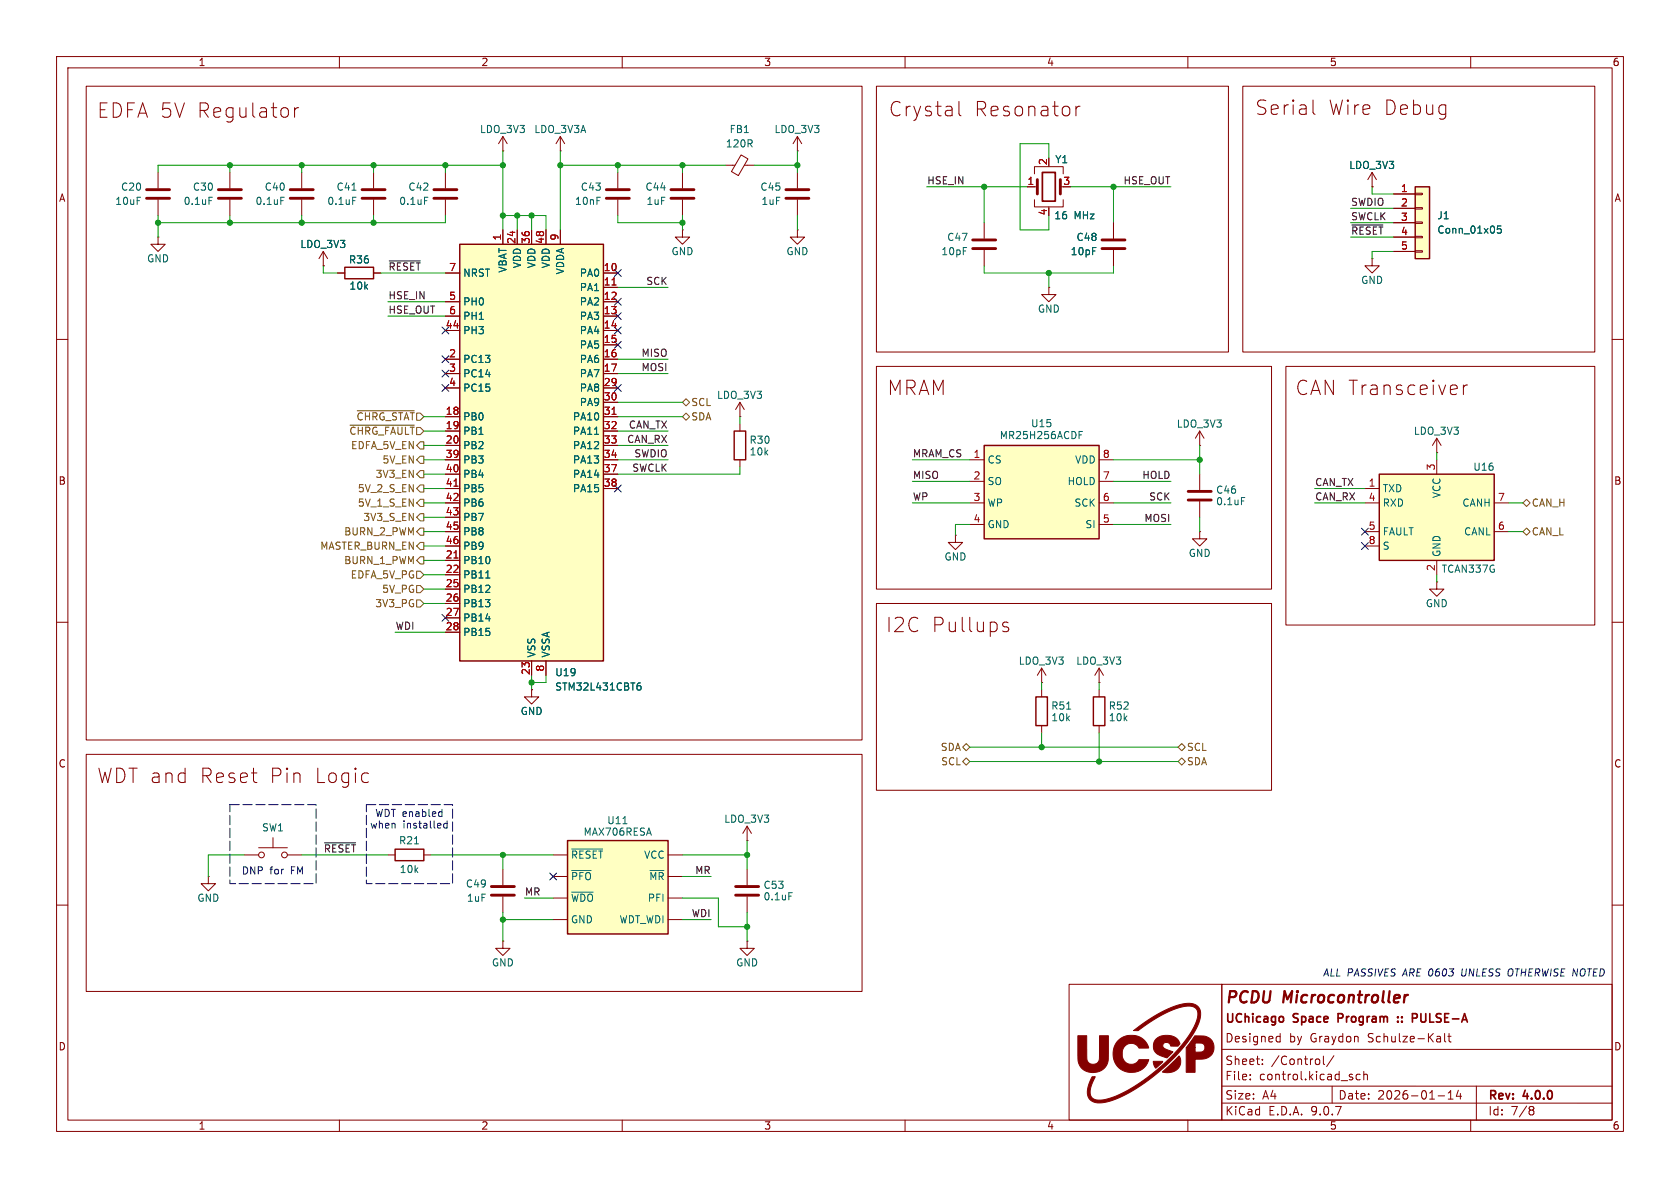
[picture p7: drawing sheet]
<svg xmlns="http://www.w3.org/2000/svg" width="297mm" height="210mm" viewBox="0 0 297 210" stroke-linecap="round" stroke-linejoin="round" font-family="sans-serif">
<g fill="none" stroke="#840000" stroke-width=".18">
<path d="M10 10h277v190h-277zM12 12h273v186h-273zM60 10v2M110 10v2M160 10v2M210 10v2M260 10v2M196.8 39.4v2.8M196.8 44.2v2.8M10 60h2M285 60h2M10 110h2"/>
<path d="M285 110h2M132.1 153.7v2.8M132.1 158.5v2.8M10 160h2M132.1 166.4v1.2h-1.3l1.3 1.3 1.2-1.3h-1.2M132.1 166.4h.1M189 174h27v24h-27zM216 174h69v24h-69zM285 160h2M60 198v2M110 198v2M160 198v2"/>
<path d="M210 198v2M216 195h69M216 192h69M216 185.5h69M221 190.8v.1M221 190v.1M223.2 188.1v.1M223.2 187.3v.1M225.9 183.2l.4 .1M226.3 182.7v1.5M226.3 184.1l-.4 .1M234 186.7v1.3l.2 .2"/>
<path d="M235.5 192v3M235.8 186.6l-1.3 2M240.5 190l-.5-.1-.3 .3v.4l.2 .2h.6M241.1 190l.2-.1 .4 .1v.9M241.1 189.4v1.5M254.2 183.2h.3l.2 .2v.8M254.2 193.7h1.2M254.7 184.1l-.5 .1M254.7 183.6h-.5M255.4 182.7v1.3l.2 .2M256 183.2h.5M256 194.3h.9"/>
<path d="M256 193.2l.5-.4v1.5M256.2 182.7v1.3l.3 .2M257.8 192.7l-.3 1.1h.9M258.2 193.3v1M260 198v2M261 192v6M270.6 195.6l.4 .1 .2 .2-.3 .3M270.6 196.2h.3M270.9 196.2l.2 .2 .1 .4-.2 .2-.4 .1"/>
</g>
<path d="M248.9 175.9l-.5 .2" fill="none" stroke="#840000" stroke-width=".4"/>
<path d="M236.6 180h.5M237.1 179.2h-.5v1.5M247.1 179.8v.1M247.8 179.8v.1M250.3 180l.3-.3-.1-.4-.2-.1h-.6v1.5M247.1 180.5v.2M247.8 180.5v.2" fill="none" stroke="#840000" stroke-width=".3"/>
<g fill="#840000" stroke="#840000" stroke-width=".18">
<path d="M200.4 182.2a22 22 0 0 1 9.1-4.8 2.17 2.17 0 0 1 2.7 1.3 6.7 6.7 0 0 1-1.7 4.7 33.1 33.1 0 0 1-13.8 11.1 4.3 4.3 0 0 1-3.8 .1 2.74 2.74 0 0 1-.3-3.3l.1-.2a.77 .77 0 0 1 .9-.8l-.2 .5a3.7 3.7 0 0 0-.5 3 2.26 2.26 0 0 0 2.6 .5l1.4-.4a28.6 28.6 0 0 0 10-6.9 17.1 17.1 0 0 0 4.8-7.1 1.51 1.51 0 0 0-.3-1.6 1.51 1.51 0 0 0-1.6-.4 19.3 19.3 0 0 0-8.6 4.3z"/>
<path d="M205.5 189.5l2.9-2.8a1.96 1.96 0 0 1 0 2.1 1.96 1.96 0 0 1-1.9 .8z"/>
<path d="M190.6 183.1h1.5v2.7a2.84 2.84 0 0 0 .2 1.9 1.19 1.19 0 0 0 1.5 .3 1.19 1.19 0 0 0 .6-1.4v-3.5h1.5v3.1a2.77 2.77 0 0 1-1.9 3.3 2.77 2.77 0 0 1-3.4-1.8z"/>
<path d="M197.7 183.9a3.2 3.2 0 0 1 5.4 1.4h-1.7a1.63 1.63 0 0 0-2.1-.7 1.63 1.63 0 0 0-.9 2 1.57 1.57 0 0 0 1.2 1.5 1.57 1.57 0 0 0 1.8-.8h1.7a3.3 3.3 0 0 1-4.7 1.9 3.3 3.3 0 0 1-1-4.9z"/>
<path d="M211.2 183.1h.8a2.11 2.11 0 0 1 2.6 2 2.11 2.11 0 0 1-2.5 2.1h-.8v2.4h-1.6v-4.4h1.6v.7a1.45 1.45 0 0 0 1.7-.4 .87 .87 0 0 0-.2-1 .87 .87 0 0 0-1-.1h-.5v.8h-1.6z"/>
<path d="M203.9 187.6l1.7 .1-1.3 1.1-.3-.6z"/>
<path d="M204.4 183.7a2.92 2.92 0 0 1 4 .3l.2 .5-.3 .4h-1.3a.75 .75 0 0 0-.7-.6 .75 .75 0 0 0-.7 .6 2.08 2.08 0 0 0 1.5 .9l.3 .1-1.1 1.1-.6-.2a1.88 1.88 0 0 1-1.7-1.2 1.88 1.88 0 0 1 .4-1.9z"/>
</g>
<path d="M194.8 42.4h4.1M194.8 43.9h4.1M130 158.2h4.1M130 156.7h4.1" fill="none" stroke="#840000" stroke-width=".51"/>
<path d="M139.5 157.8h.6" fill="none" stroke="#006464" stroke-width=".18"/>
<path d="M100.3 148.6h17.8v16.5h-17.8z" fill="#ffffc2"/>
<path d="M183.1 123.2h2.1v5.1h-2.1zM193.3 123.2h2v5.1h-2zM100.3 148.6h17.8v16.5h-17.8z" fill="none" stroke="#840000" stroke-width=".25"/>
<g fill="none" stroke="#840000" stroke-width=".18">
<path d="M40.6 30.5v2.8M40.6 35.3v2.8M53.3 30.5v2.8M53.3 35.3v2.8M57.1 47h.1M57.1 44.5l-.7 1.2M57.1 44.5l.8 1.2M57.1 44.5v2.5M184.1 118.1l-.7 1.3M184.1 118.1l.8 1.3M184.1 118.1v2.6M194.3 118.1l-.8 1.3"/>
<path d="M194.3 118.1l.8 1.3M194.3 118.1v2.6M184.1 120.7h.1M184.1 121.9v1.3M184.1 128.3v1.2M194.3 120.7h.1M194.3 121.9v1.3M194.3 128.3v1.2M36.8 154.9v1.3h-1.2l1.2 1.3 1.3-1.3h-1.3M36.8 154.9h.1M43.2 151.1h2.5M45.7 149.9h5.1"/>
<path d="M48.3 148.1v1.8M50.8 151.1h2.5M88.9 153.7v2.8M88.9 158.5v2.8M97.8 151.1h2.5M97.8 154.9h2.5M97.8 158.8h2.5M118.1 151.1h2.5M118.1 154.9h2.5M118.1 158.8h2.5M88.9 166.4v1.2h-1.3l1.3 1.3 1.3-1.3h-1.3M88.9 166.4h.1"/>
<path d="M97.8 162.6h2.5M118.1 162.6h2.5"/>
<circle cx="46.2" cy="151.1" r=".51"/>
<circle cx="50.3" cy="151.1" r=".51"/>
</g>
<path d="M36.9 34.9h.7M49.6 34.9h.7M188.6 125.4h.7M101.1 150.1h5.5M101.1 153.9h3.4M101.1 157.7h3.8M110.1 145.6h.8M114.9 153.9h2.5" fill="none" stroke="#006464" stroke-width=".18"/>
<path d="M38.6 33.5h4.1M38.6 35.1h4.1M51.3 33.5h4.1M51.3 35.1h4.1M86.9 156.7h4M86.9 158.2h4" fill="none" stroke="#840000" stroke-width=".51"/>
<path d="M243.8 83.8h20.4v15.3h-20.4z" fill="#ffffc2"/>
<path d="M243.8 83.8h20.4v15.3h-20.4zM69.8 150.1h5.1v2h-5.1z" fill="none" stroke="#840000" stroke-width=".25"/>
<g fill="none" stroke="#840000" stroke-width=".18">
<path d="M66 30.5v2.8M66 35.3v2.8M241.3 86.4h2.5M241.3 88.9h2.5M241.3 94h2.5M241.3 96.5h2.5M254 81.3v2.5M254 99.1v2.5M264.2 88.9h2.5M264.2 94h2.5M254 102.9v1.2h-1.3l1.3 1.3 1.3-1.3h-1.3M254 102.9h.1"/>
<path d="M68.6 151.1h1.2M74.9 151.1h1.3"/>
</g>
<path d="M62.2 33.6h.7M62.3 34.9h.7M73.3 149.2h.7" fill="none" stroke="#006464" stroke-width=".18"/>
<path d="M64 33.5h4.1M64 35.1h4.1" fill="none" stroke="#840000" stroke-width=".51"/>
<path d="M174 78.7h20.3v16.6h-20.3z" fill="#ffffc2"/>
<path d="M61 47.2h5v2.1h-5zM174 78.7h20.3v16.6h-20.3z" fill="none" stroke="#840000" stroke-width=".25"/>
<g fill="none" stroke="#840000" stroke-width=".18">
<path d="M27.9 30.5v2.8M27.9 35.3v2.8M78.7 30.5v2.8M78.7 35.3v2.8M120.6 30.5v2.8M120.6 35.3v2.8M128.3 29.2h1.6M131 27.4l1.2 .7-1.7 2.9-1.2-.7zM131.6 29.2h1.7M141 26.7h.1M141 24.1v2.6M141 30.5v2.8"/>
<path d="M141 35.3v2.8M141 24.1l-.8 1.3M141 24.1l.7 1.3M174 39.4v2.8M181.6 33h1.8M182.9 30.7v-1.2h5.1v1.2M182.9 35.3v1.3h5.1v-1.3M185.4 36.6v.2M59.7 48.3h1.3M66 48.3h1.3M120.6 40.6v1.3h-1.2l1.2 1.3 1.3-1.3h-1.3M120.6 40.6h.1"/>
<path d="M141 40.6v1.3h-1.3l1.3 1.3 1.2-1.3h-1.2M141 40.6h.1M174 44.2v2.8M130.8 73.7h.1M130.8 71.1l-.8 1.3M130.8 71.1l.8 1.3M130.8 71.1v2.6M212.1 78.7h.1M212.1 76.2l-.8 1.3M212.1 76.2l.8 1.3M212.1 76.2v2.5M254 77.5l-.8 1.2"/>
<path d="M254 77.5l.8 1.2M254 77.5v2.5M168.9 94.6v1.3h-1.3l1.3 1.3 1.3-1.3h-1.3M168.9 94.6h.1M171.4 81.3h2.6M171.4 85.1h2.6M171.4 88.9h2.6M171.4 92.7h2.6M194.3 81.3h2.5M194.3 85.1h2.5M194.3 88.9h2.5M194.3 92.7h2.5"/>
<path d="M212.1 94v1.3h-1.3l1.3 1.2 1.3-1.2h-1.3M212.1 94h.1M212.1 83.8v2.8M212.1 88.6v2.8M254 80h.1M94 121.9v1.3h-1.3l1.3 1.3 1.2-1.3h-1.2M94 121.9h.1M132.1 148.6h.1M132.1 146.1l-.8 1.2M132.1 146.1l.7 1.2M132.1 146.1v2.5"/>
</g>
<path d="M75 34.9h.7M190.8 76.9h.4M190.8 76.3h.6M219.5 88h.6" fill="none" stroke="#006464" stroke-width=".18"/>
<g fill="none" stroke="#840000" stroke-width=".51">
<path d="M25.9 33.5h4.1M25.9 35.1h4.1M76.7 33.5h4.1M76.7 35.1h4.1M118.6 33.5h4.1M118.6 35.1h4.1M138.9 33.5h4.1M138.9 35.1h4.1M183.4 31.8v2.5M187.5 31.8v2.5M172 42.4h4M172 43.9h4"/>
<path d="M210.1 88.4h4M210.1 86.9h4"/>
</g>
<path d="M184.3 30.5h2.3v5.1h-2.3z" fill="none" stroke="#840000" stroke-width=".3"/>
<path d="M81.3 43.2h25.4v73.6h-25.4z" fill="#ffffc2"/>
<path d="M81.3 43.2h25.4v73.6h-25.4z" fill="none" stroke="#840000" stroke-width=".25"/>
<g fill="none" stroke="#840000" stroke-width=".18">
<path d="M242.6 33h.1M242.6 30.5l-.8 1.3M242.6 30.5l.7 1.3M242.6 30.5v2.5M78.7 48.3h2.6M78.7 53.3h2.6M78.7 55.9h2.6M78.7 58.4h2.6M88.9 40.6v2.6M91.4 40.6v2.6M94 40.6v2.6M96.5 40.6v2.6"/>
<path d="M99.1 40.6v2.6M106.7 48.3h2.5M106.7 53.3h2.5M106.7 55.9h2.5M106.7 58.4h2.5M106.7 50.8h2.5M242.6 45.7v1.3h-1.3l1.3 1.3 1.2-1.3h-1.2M242.6 45.7h.1M78.7 63.5h2.6M78.7 66h2.6M78.7 68.6h2.6M78.7 73.7h2.6"/>
<path d="M78.7 76.2h2.6M78.7 78.7h2.6M106.7 63.5h2.5M106.7 66h2.5M106.7 68.6h2.5M106.7 73.7h2.5M106.7 76.2h2.5M106.7 78.7h2.5M106.7 61h2.5M106.7 71.1h2.5M78.7 81.3h2.6M78.7 83.8h2.6"/>
<path d="M78.7 86.4h2.6M78.7 88.9h2.6M78.7 91.4h2.6M78.7 94h2.6M78.7 96.5h2.6M78.7 99.1h2.6M106.7 81.3h2.5M106.7 83.8h2.5M106.7 86.4h2.5M78.7 101.6h2.6M78.7 104.1h2.6M78.7 106.7h2.6"/>
<path d="M78.7 109.2h2.6M78.7 111.8h2.6M94 116.8v2.6M96.5 116.8v2.6"/>
</g>
<path d="M108.2 50.4h.7M108.2 73.2h.7M80.3 85.9h.7M80.3 98.6h.7" fill="none" stroke="#a90000" stroke-width=".18"/>
<path d="M105.1 76.8h.7M85.9 102.2h.7M112.7 121.3l.4-.1 .2 .2-.1 .5h-.5M113.2 120.7l-.3 .1-.2 .2" fill="none" stroke="#006464" stroke-width=".18"/>
<path d="M250.2 33h2.5v12.7h-2.5z" fill="#ffffc2"/>
<path d="M250.2 33h2.5v12.7h-2.5zM129.8 76.2h2v5.1h-2z" fill="none" stroke="#840000" stroke-width=".25"/>
<g fill="none" stroke="#840000" stroke-width=".18">
<path d="M15.2 15.2h137.2v115.6h-137.2zM52.1 19v1.7M52.8 19a.65 .65 0 0 0-.7 .5M154.9 15.2h62.3v47h-62.3zM169.5 17.9v2.2l.4 .4M190.2 18.8v1.7M190.9 18.8a.65 .65 0 0 0-.7 .5M219.7 15.2h62.2v47h-62.2zM232.1 17.7v2.2l.4 .3M88.9 26.7h.1M88.9 24.1l-.8 1.3M88.9 24.1l.8 1.3"/>
<path d="M88.9 24.1v2.6M99.1 26.7h.1M99.1 24.1l-.8 1.3M99.1 24.1l.7 1.3M99.1 24.1v2.6M109.2 30.5v2.8M109.2 35.3v2.8M181.6 33h1.3M196.8 39.4v2.8M242.6 33h.1M246.4 34.3h3.8M246.4 36.8h3.8"/>
<path d="M246.4 39.4h3.8M250.2 34.2h1.3v.2h-1.3zM250.2 36.7h1.3v.3h-1.3zM250.2 39.2h1.3v.3h-1.3zM27.9 41.9v1.3h-1.2l1.2 1.3 1.3-1.3h-1.3M27.9 41.9h.1M57.1 47h.1M59.7 48.3h1.3M66 48.3h1.3M78.7 48.3h2.6M78.7 53.3h2.6M78.7 55.9h2.6"/>
<path d="M78.7 58.4h2.6M88.9 40.6v2.6M91.4 40.6v2.6M94 40.6v2.6M96.5 40.6v2.6M99.1 40.6v2.6M106.7 48.3h2.5M106.7 53.3h2.5M106.7 55.9h2.5M106.7 58.4h2.5M106.7 50.8h2.5M185.4 50.8v1.3h-1.3l1.3 1.2 1.3-1.2h-1.3"/>
<path d="M185.4 50.8h.1M196.8 44.2v2.8M246.4 41.9h3.8M246.4 44.5h3.8M250.2 41.8h1.3v.2h-1.3zM250.2 44.3h1.3v.3h-1.3zM78.7 63.5h2.6M78.7 66h2.6M78.7 68.6h2.6M78.7 73.7h2.6M78.7 76.2h2.6M78.7 78.7h2.6"/>
<path d="M106.7 63.5h2.5M106.7 66h2.5M106.7 68.6h2.5M106.7 73.7h2.5M106.7 76.2h2.5M106.7 78.7h2.5M106.7 61h2.5M106.7 71.1h2.5M130.8 74.9v1.3M154.9 64.8h69.9v39.3h-69.9zM227.3 64.8h54.6v45.7h-54.6zM258.7 68.1v1.7"/>
<path d="M259.4 68.1a.65 .65 0 0 0-.7 .4M78.7 81.3h2.6M78.7 83.8h2.6M78.7 86.4h2.6M78.7 88.9h2.6M78.7 91.4h2.6M78.7 94h2.6M78.7 96.5h2.6M78.7 99.1h2.6M106.7 81.3h2.5M106.7 83.8h2.5M106.7 86.4h2.5"/>
<path d="M130.8 81.3v1.3M78.7 101.6h2.6M78.7 104.1h2.6M78.7 106.7h2.6M78.7 109.2h2.6M78.7 111.8h2.6M94 116.8v2.6M96.5 116.8v2.6M154.9 106.7h69.9v33h-69.9zM178.2 110.1l-.6-.1-.4 .3 .2 .4 .8 .2 .1 .3-.1 .3-.2 .2-.8-.2M15.2 133.4h137.2v41.9h-137.2zM64.9 136.6l.2 .2"/>
<path d="M65.1 138.2l-.2 .1M94 121.9h.1"/>
</g>
<path d="M265.4 39.9h-.6l-.1 .7 .2-.2 .4 .1 .1 .2v.4l-.2 .1-.5-.1M105.1 76.8h.7M85.9 102.2h.7M112.7 121.3l.4-.1 .2 .2-.1 .5h-.5M113.2 120.7l-.3 .1-.2 .2" fill="none" stroke="#006464" stroke-width=".18"/>
<path d="M107.2 33.5h4.1M107.2 35.1h4.1" fill="none" stroke="#840000" stroke-width=".51"/>
<g fill="none" stroke="#725600" stroke-width=".18">
<path d="M61.9 75.2h11.3M63.2 72.6h10M74.3 78.1h.6v1.3h-.6l-.6-.7zM120.6 71.1l.7-.6 .6 .6-.6 .7zM120.6 73.7l.7-.7 .6 .7-.6 .6zM74.3 83.2h.6v1.3h-.6l-.6-.7zM74.3 85.7h.6v1.3h-.6l-.6-.6zM74.3 90.8h.6v1.3h-.6l-.6-.7zM74.3 93.3h.6v1.3h-.6l-.6-.6zM74.3 88.3h.6v1.2h-.6l-.6-.6zM74.3 98.4h.6v1.3h-.6l-.6-.6zM74.3 95.9h.6v1.3h-.6l-.6-.7z"/>
<path d="M74.3 80.6h.6v1.3h-.6l-.6-.6zM269.2 94l.7-.7 .6 .7-.6 .6zM269.2 88.9l.7-.6 .6 .6-.6 .6zM73.7 101h.6l.6 .6-.6 .6h-.6zM73.7 103.5h.6l.6 .6-.6 .7h-.6zM73.7 106h.6l.6 .7-.6 .6h-.6zM170.2 134.6l.6-.6 .6 .6-.6 .7zM170.8 131.4l.6 .7-.6 .6-.6-.6zM208.3 134.6l.6-.6 .6 .6-.6 .7zM208.3 132.1l.6-.7 .6 .7-.6 .6z"/>
</g>
<path d="M239 39.8h5.5M68.8 46.1h5.5M57.4 149h5.5" fill="none" stroke="#0f0f0f" stroke-width=".18"/>
<g fill="none" stroke="#009600" stroke-width=".18">
<path d="M27.9 38.1v3.8M40.6 29.2v1.3M40.6 38.1v1.3M53.3 29.2v1.3M53.3 38.1v1.3M66 29.2v1.3M66 38.1v1.3M78.7 38.1v1.3h-50.8M78.7 29.2v1.3M88.9 26.7v13.9M88.9 29.2h-61v1.3M88.9 38.1h7.6v2.5"/>
<path d="M91.4 38.1v2.5M94 38.1v2.5M99.1 29.2h29.2M99.1 26.7v13.9M109.2 38.1v1.3h11.4M109.2 29.2v1.3M120.6 29.2v1.3M120.6 38.1v2.5M133.3 29.2h7.7M141 26.7v3.8M141 38.1v2.5M163.8 33h17.8"/>
<path d="M174 33v6.4M185.4 27.9v-2.5h-5.1v15.2h5.1v-2.5M189.2 33h17.8M196.8 33v6.4M238.8 39.4h7.6M238.8 36.8h7.6M242.6 33v1.3h3.8M57.1 47v1.3h2.6M67.3 48.3h11.4M68.6 55.9h10.1M68.6 53.3h10.1M109.2 50.8h8.9"/>
<path d="M174 47v1.3h22.8v-1.3M185.4 48.3v2.5M238.8 41.9h7.6M246.4 44.5h-3.8v1.2M74.9 78.7h3.8M74.9 73.7h3.8M74.9 76.2h3.8M109.2 66h8.9M109.2 63.5h8.9M109.2 71.1h11.4M109.2 78.7h8.9M109.2 73.7h11.4"/>
<path d="M109.2 76.2h8.9M130.8 73.7v1.2M212.1 78.7v5.1M74.9 88.9h3.8M74.9 81.3h3.8M74.9 94h3.8M74.9 86.4h3.8M74.9 96.5h3.8M74.9 99.1h3.8M74.9 83.8h3.8M74.9 91.4h3.8M109.2 81.3h8.9"/>
<path d="M130.8 82.6v1.2h-21.6M161.3 88.9h10.1M161.3 85.1h10.1M161.3 81.3h10.1M171.4 92.7h-2.5v1.9M196.8 92.7h10.2M196.8 88.9h10.2M196.8 85.1h10.2M196.8 81.3h15.3M212.1 91.4v2.6M232.4 88.9h8.9M232.4 86.4h8.9"/>
<path d="M254 80v1.3M266.7 88.9h2.5M266.7 94h2.5M69.8 111.8h8.9M74.9 106.7h3.8M74.9 104.1h3.8M74.9 101.6h3.8M94 119.4v2.5M96.5 119.4v1.3h-2.5M254 101.6v1.3M171.4 132.1h36.9M171.4 134.6h36.9"/>
<path d="M184.1 120.7v1.2M184.1 129.5v2.6M194.3 120.7v1.2M194.3 129.5v5.1M43.2 151.1h-6.4v3.8M53.3 151.1h15.3M76.2 151.1h21.6M88.9 151.1v2.6M92.7 158.8h5.1M120.6 158.8h6.4v5h5.1M120.6 151.1h11.5M120.6 154.9h5.1"/>
<path d="M132.1 148.6v5.1M88.9 161.3v5.1M88.9 162.6h8.9M120.6 162.6h5.1M132.1 161.3v5.1"/>
</g>
<g fill="none" stroke="#000084" stroke-width=".18">
<path d="M78.1 57.8l1.2 1.2M79.3 57.8l-1.2 1.2M108.6 52.7l1.2 1.2M108.6 47.7l1.2 1.2M108.6 55.3l1.2 1.2M108.6 57.8l1.2 1.2M109.8 52.7l-1.2 1.2M109.8 47.7l-1.2 1.2M109.8 55.3l-1.2 1.2M109.8 57.8l-1.2 1.2M78.1 65.4l1.2 1.2M78.1 62.9l1.2 1.2"/>
<path d="M78.1 68l1.2 1.2M79.3 65.4l-1.2 1.2M79.3 62.9l-1.2 1.2M79.3 68l-1.2 1.2M108.6 68l1.2 1.2M108.6 60.4l1.2 1.2M109.8 68l-1.2 1.2M109.8 60.4l-1.2 1.2M108.6 85.8l1.2 1.2M109.8 85.8l-1.2 1.2M240.7 95.9l1.2 1.2M240.7 93.4l1.2 1.2"/>
<path d="M241.9 95.9l-1.2 1.2M241.9 93.4l-1.2 1.2M78.1 108.6l1.2 1.2M79.3 108.6l-1.2 1.2M97.2 154.3l1.2 1.2M98.4 154.3l-1.2 1.2"/>
</g>
<path d="M77.8 143.5l.3 .1M78.1 143.1v1.2M78.1 144.3h-.3M79 145.1v1.3M79 145.6l-.3-.1-.3 .3 .2 .5h.4M266.9 171.3a.79 .79 0 0 0-.1 1.2h.3" fill="none" stroke="#0000c2" stroke-width=".18"/>
<path d="M40.6 142.2h15.3v14h-15.3zM64.8 142.2h15.2v14h-15.2z" fill="none" stroke="#0000c2" stroke-width=".18" stroke-dasharray="1.7 .6"/>
<path d="M108.2 50.4h.7M108.2 73.2h.7M80.3 85.9h.7M80.3 98.6h.7" fill="none" stroke="#a90000" stroke-width=".18"/>
<g fill="#009600" stroke="#009600" stroke-width=".18">
<circle cx="194.3" cy="134.6" r=".46"/>
<circle cx="120.6" cy="39.4" r=".46"/>
<circle cx="120.6" cy="29.2" r=".46"/>
<circle cx="141" cy="29.2" r=".46"/>
<circle cx="99.1" cy="29.2" r=".46"/>
<circle cx="185.4" cy="48.3" r=".46"/>
<circle cx="109.2" cy="29.2" r=".46"/>
<circle cx="184.1" cy="132.1" r=".46"/>
<circle cx="212.1" cy="81.3" r=".46"/>
<circle cx="196.8" cy="33" r=".46"/>
<circle cx="174" cy="33" r=".46"/>
<circle cx="40.6" cy="29.2" r=".46"/>
<circle cx="53.3" cy="29.2" r=".46"/>
<circle cx="66" cy="29.2" r=".46"/>
<circle cx="66" cy="39.4" r=".46"/>
<circle cx="53.3" cy="39.4" r=".46"/>
<circle cx="40.6" cy="39.4" r=".46"/>
<circle cx="27.9" cy="39.4" r=".46"/>
<circle cx="94" cy="120.7" r=".46"/>
<circle cx="88.9" cy="38.1" r=".46"/>
<circle cx="94" cy="38.1" r=".46"/>
<circle cx="78.7" cy="29.2" r=".46"/>
<circle cx="91.4" cy="38.1" r=".46"/>
<circle cx="88.9" cy="29.2" r=".46"/>
<circle cx="88.9" cy="162.6" r=".46"/>
<circle cx="88.9" cy="151.1" r=".46"/>
<circle cx="132.1" cy="151.1" r=".46"/>
<circle cx="132.1" cy="163.8" r=".46"/>
</g>
<g font-size="3.5" fill="#840000">
<text x="17" y="21.1">EDFA 5V Regulator</text>
<text x="157" y="20.8">Crystal</text>
<text x="172" y="20.8">Resonator</text>
<text x="221.7" y="20.6">Serial</text>
<text x="234.6" y="20.6">Wire</text>
<text x="244.4" y="20.6">Debug</text>
<text x="156.7" y="70.1">MRAM</text>
<text x="228.9" y="70.1">CAN Transceiver</text>
<text x="156.5" y="112">I2C</text>
<text x="164.5" y="112">Pullups</text>
<text x="17" y="138.7">WDT and</text>
<text x="35.1" y="138.7">Reset</text>
<text x="47.3" y="138.7">Pin</text>
<text x="55.3" y="138.7">Logic</text>
</g>
<g font-size="2.8" fill="#840000">
<text x="216.5" y="177.9">PCDU</text>
<text x="226.9" y="177.9">Microcontroller</text>
</g>
<g font-size="2.1" fill="#840000">
<text x="216.5" y="181.2">UChicago</text>
<text x="216.5" y="184.5">Designed</text>
<text x="227.9" y="184.5">by</text>
<text x="228.7" y="181.2">Space</text>
<text x="231.7" y="184.5">Graydon</text>
<text x="237.2" y="181.2">Program</text>
<text x="242" y="184.5">Schulze-Kalt</text>
<text x="248.4" y="181.2">::</text>
<text x="251.5" y="181.2">PULSE-A</text>
<text x="216.5" y="191.2">File:</text>
<text x="216.5" y="188.5">Sheet:</text>
<text x="222.6" y="191.2">control.kicad_sch</text>
<text x="224.7" y="188.5">/Control/</text>
<text x="216.5" y="197.4">KiCad</text>
<text x="216.5" y="194.6">Size:</text>
<text x="223.2" y="194.6">A4</text>
<text x="224.2" y="197.4">E.D.A.</text>
<text x="231.8" y="197.4">9.0.7</text>
<text x="236.5" y="194.6">Date:</text>
<text x="243.5" y="194.6">2026-01-14</text>
<text x="263" y="194.8">Rev:</text>
<text x="263" y="197.4">Id:</text>
<text x="267.1" y="197.4">7/8</text>
<text x="269.4" y="194.8">4.0.0</text>
</g>
<g font-size="1.8" fill="#840000">
<text x="35" y="11.9">1</text>
<text x="85" y="11.9">2</text>
<text x="135" y="11.9">3</text>
<text x="185" y="11.9">4</text>
<text x="235" y="11.9">5</text>
<text x="285" y="11.9">6</text>
<text x="10.3" y="35.9">A</text>
<text x="285.3" y="35.9">A</text>
<text x="10.3" y="85.9">B</text>
<text x="285.3" y="85.9">B</text>
<text x="10.3" y="135.9">C</text>
<text x="285.3" y="135.9">C</text>
<text x="10.3" y="185.9">D</text>
<text x="285.3" y="185.9">D</text>
<text x="35" y="199.9">1</text>
<text x="85" y="199.9">2</text>
<text x="135" y="199.9">3</text>
<text x="185" y="199.9">4</text>
<text x="235" y="199.9">5</text>
<text x="285" y="199.9">6</text>
</g>
<g font-size="1.8" fill="#006464">
<text x="84.7" y="23.7">LDO_3V3</text>
<text x="94.4" y="23.7">LDO_3V3A</text>
<text x="128.9" y="23.7">FB1</text>
<text x="136.8" y="23.7">LDO_3V3</text>
<text x="128.2" y="26.3">120R</text>
<text x="186.5" y="29.1">Y1</text>
<text x="21.3" y="33.9">C20</text>
<text x="34" y="33.9">C30</text>
<text x="46.7" y="33.9">C40</text>
<text x="59.4" y="33.9">C41</text>
<text x="72.1" y="33.9">C42</text>
<text x="102.6" y="33.9">C43</text>
<text x="114" y="33.9">C44</text>
<text x="134.3" y="33.9">C45</text>
<text x="238.4" y="30.1">LDO_3V3</text>
<text x="20.3" y="36.4">10uF</text>
<text x="32.4" y="36.4">0.1uF</text>
<text x="45.1" y="36.4">0.1uF</text>
<text x="57.8" y="36.4">0.1uF</text>
<text x="70.5" y="36.4">0.1uF</text>
<text x="101.6" y="36.4">10nF</text>
<text x="114.2" y="36.4">1uF</text>
<text x="134.5" y="36.4">1uF</text>
<text x="186.3" y="39">16</text>
<text x="189.9" y="39">MHz</text>
<text x="254" y="39">J1</text>
<text x="254" y="41.5">Conn_01x05</text>
<text x="25.9" y="46.6">GND</text>
<text x="53" y="44">LDO_3V3</text>
<text x="61.6" y="46.8">R36</text>
<text x="92.3" y="47.5" transform="rotate(-90 92.3 47.5)">VDD</text>
<text x="94.8" y="47.5" transform="rotate(-90 94.8 47.5)">VDD</text>
<text x="97.4" y="47.5" transform="rotate(-90 97.4 47.5)">VDD</text>
<text x="118.6" y="45.3">GND</text>
<text x="138.9" y="45.3">GND</text>
<text x="166.3" y="45.3">10pF</text>
<text x="167.3" y="42.8">C47</text>
<text x="189.2" y="45.3">10pF</text>
<text x="190.2" y="42.8">C48</text>
<text x="61.7" y="51.4">10k</text>
<text x="81.8" y="49.1">NRST</text>
<text x="89.8" y="48.3" transform="rotate(-90 89.8 48.3)">VBAT</text>
<text x="99.9" y="48.6" transform="rotate(-90 99.9 48.6)">VDDA</text>
<text x="102.4" y="49.1">PA0</text>
<text x="102.4" y="51.7">PA1</text>
<text x="240.5" y="50.4">GND</text>
<text x="81.8" y="54.2">PH0</text>
<text x="81.8" y="56.7">PH1</text>
<text x="81.8" y="59.3">PH3</text>
<text x="102.4" y="54.2">PA2</text>
<text x="102.4" y="56.7">PA3</text>
<text x="102.4" y="59.3">PA4</text>
<text x="183.4" y="55.5">GND</text>
<text x="81.8" y="64.4">PC13</text>
<text x="102.4" y="61.8">PA5</text>
<text x="102.4" y="64.4">PA6</text>
<text x="81.8" y="66.9">PC14</text>
<text x="81.8" y="69.4">PC15</text>
<text x="102.4" y="66.9">PA7</text>
<text x="102.4" y="69.4">PA8</text>
<text x="102.4" y="72">PA9</text>
<text x="126.7" y="70.7">LDO_3V3</text>
<text x="81.8" y="74.5">PB0</text>
<text x="81.8" y="77.1">PB1</text>
<text x="101.2" y="74.5">PA10</text>
<text x="101.2" y="77.1">PA11</text>
<text x="176.6" y="77.8">MR25H256ACDF</text>
<text x="182.2" y="75.7">U15</text>
<text x="207.9" y="75.8">LDO_3V3</text>
<text x="249.8" y="77.1">LDO_3V3</text>
<text x="81.8" y="79.6">PB2</text>
<text x="81.8" y="82.1">PB3</text>
<text x="101.2" y="79.6">PA12</text>
<text x="101.2" y="82.1">PA13</text>
<text x="132.4" y="78.6">R30</text>
<text x="132.4" y="80.7">10k</text>
<text x="174.5" y="82.1">CS</text>
<text x="190" y="82.1">VDD</text>
<text x="260.4" y="83.4">U16</text>
<text x="81.8" y="84.7">PB4</text>
<text x="81.8" y="87.2">PB5</text>
<text x="81.8" y="89.8">PB6</text>
<text x="101.2" y="84.7">PA14</text>
<text x="101.2" y="87.2">PA15</text>
<text x="174.5" y="86">SO</text>
<text x="174.5" y="89.8">WP</text>
<text x="188.6" y="86">HOLD</text>
<text x="189.8" y="89.8">SCK</text>
<text x="214.9" y="87.5">C46</text>
<text x="214.9" y="89.5">0.1uF</text>
<text x="244.3" y="87.2">TXD</text>
<text x="244.3" y="89.8">RXD</text>
<text x="254.9" y="88.2" transform="rotate(-90 254.9 88.2)">VCC</text>
<text x="258.4" y="89.8">CANH</text>
<text x="81.8" y="92.3">PB7</text>
<text x="81.8" y="94.8">PB8</text>
<text x="174.5" y="93.6">GND</text>
<text x="191.8" y="93.6">SI</text>
<text x="244.3" y="94.8">FAULT</text>
<text x="258.7" y="94.8">CANL</text>
<text x="81.8" y="97.4">PB9</text>
<text x="81.8" y="99.9">PB10</text>
<text x="166.9" y="99.3">GND</text>
<text x="210.1" y="98.7">GND</text>
<text x="244.3" y="97.4">S</text>
<text x="254.8" y="101.4">TCAN337G</text>
<text x="254.9" y="98.6" transform="rotate(-90 254.9 98.6)">GND</text>
<text x="81.8" y="102.5">PB11</text>
<text x="81.8" y="105">PB12</text>
<text x="81.8" y="107.5">PB13</text>
<text x="252" y="107.5">GND</text>
<text x="81.8" y="110.1">PB14</text>
<text x="81.8" y="112.6">PB15</text>
<text x="94.8" y="116.3" transform="rotate(-90 94.8 116.3)">VSS</text>
<text x="97.4" y="116.3" transform="rotate(-90 97.4 116.3)">VSSA</text>
<text x="98.1" y="119.7">U19</text>
<text x="180" y="117.7">LDO_3V3</text>
<text x="190.2" y="117.7">LDO_3V3</text>
<text x="98.1" y="122.3">STM32L431CBT6</text>
<text x="185.7" y="125.6">R51</text>
<text x="195.9" y="125.6">R52</text>
<text x="91.9" y="126.6">GND</text>
<text x="185.8" y="127.7">10k</text>
<text x="195.9" y="127.7">10k</text>
<text x="46.2" y="147.2">SW1</text>
<text x="70.4" y="149.5">R21</text>
<text x="103.1" y="147.9">MAX706RESA</text>
<text x="107.2" y="145.9">U11</text>
<text x="127.9" y="145.6">LDO_3V3</text>
<text x="70.6" y="154.5">10k</text>
<text x="100.8" y="152">~{RESET}</text>
<text x="100.8" y="155.8">~{PFO}</text>
<text x="113.8" y="152">VCC</text>
<text x="114.7" y="155.8">~{MR}</text>
<text x="34.8" y="159.6">GND</text>
<text x="82.3" y="157.1">C49</text>
<text x="82.4" y="159.6">1uF</text>
<text x="100.8" y="159.6">~{WDO}</text>
<text x="114.4" y="159.6">PFI</text>
<text x="134.9" y="157.3">C53</text>
<text x="134.9" y="159.4">0.1uF</text>
<text x="100.8" y="163.4">GND</text>
<text x="109.4" y="163.4">WDT_WDI</text>
<text x="86.9" y="171">GND</text>
<text x="130" y="171">GND</text>
</g>
<g font-size="1.8" fill="#a90000">
<text x="185.2" y="29.3" transform="rotate(-90 185.2 29.3)">2</text>
<text x="181.5" y="32.8">1</text>
<text x="187.9" y="32.8">3</text>
<text x="247.6" y="34">1</text>
<text x="185.2" y="38.2" transform="rotate(-90 185.2 38.2)">4</text>
<text x="247.6" y="36.6">2</text>
<text x="247.6" y="39.1">3</text>
<text x="247.6" y="41.7">4</text>
<text x="88.6" y="42.6" transform="rotate(-90 88.6 42.6)">1</text>
<text x="91.2" y="43.2" transform="rotate(-90 91.2 43.2)">24</text>
<text x="93.7" y="43.2" transform="rotate(-90 93.7 43.2)">36</text>
<text x="96.3" y="43.2" transform="rotate(-90 96.3 43.2)">48</text>
<text x="98.8" y="42.6" transform="rotate(-90 98.8 42.6)">9</text>
<text x="247.6" y="44.2">5</text>
<text x="79.3" y="48">7</text>
<text x="79.3" y="53.1">5</text>
<text x="106.6" y="48">10</text>
<text x="106.6" y="50.5">11</text>
<text x="106.6" y="53.1">12</text>
<text x="78.7" y="58.2">44</text>
<text x="79.3" y="55.6">6</text>
<text x="106.6" y="55.6">13</text>
<text x="106.6" y="58.2">14</text>
<text x="79.3" y="63.2">2</text>
<text x="79.3" y="65.8">3</text>
<text x="106.6" y="60.7">15</text>
<text x="106.6" y="63.2">16</text>
<text x="106.6" y="65.8">17</text>
<text x="79.3" y="68.3">4</text>
<text x="106.6" y="68.3">29</text>
<text x="106.6" y="70.9">30</text>
<text x="78.7" y="73.4">18</text>
<text x="78.7" y="75.9">19</text>
<text x="106.6" y="73.4">31</text>
<text x="106.6" y="75.9">32</text>
<text x="78.7" y="78.5">20</text>
<text x="78.7" y="81">39</text>
<text x="78.7" y="83.6">40</text>
<text x="106.6" y="78.5">33</text>
<text x="106.6" y="81">34</text>
<text x="106.6" y="83.6">37</text>
<text x="172" y="81">1</text>
<text x="194.9" y="81">8</text>
<text x="253.7" y="83.3" transform="rotate(-90 253.7 83.3)">3</text>
<text x="78.7" y="86.1">41</text>
<text x="78.7" y="88.6">42</text>
<text x="106.6" y="86.1">38</text>
<text x="172" y="84.8">2</text>
<text x="172" y="88.6">3</text>
<text x="194.9" y="84.8">7</text>
<text x="194.9" y="88.6">6</text>
<text x="241.9" y="86.1">1</text>
<text x="241.9" y="88.6">4</text>
<text x="264.7" y="88.6">7</text>
<text x="78.7" y="91.2">43</text>
<text x="78.7" y="93.7">45</text>
<text x="172" y="92.5">4</text>
<text x="194.9" y="92.5">5</text>
<text x="241.9" y="93.7">5</text>
<text x="264.7" y="93.7">6</text>
<text x="78.7" y="96.3">46</text>
<text x="78.7" y="98.8">21</text>
<text x="78.7" y="101.3">22</text>
<text x="241.9" y="96.3">8</text>
<text x="253.7" y="101" transform="rotate(-90 253.7 101)">2</text>
<text x="78.7" y="103.9">25</text>
<text x="78.7" y="106.4">26</text>
<text x="78.7" y="109">27</text>
<text x="78.7" y="111.5">28</text>
<text x="93.7" y="119.4" transform="rotate(-90 93.7 119.4)">23</text>
<text x="96.3" y="118.8" transform="rotate(-90 96.3 118.8)">8</text>
</g>
<g font-size="1.8" fill="#0f0f0f">
<text x="163.8" y="32.7">HSE_IN</text>
<text x="198.5" y="32.7">HSE_OUT</text>
<text x="238.8" y="41.6">~{RESET} 4</text>
<text x="238.8" y="39">SWCLK</text>
<text x="238.8" y="36.5">SWDIO</text>
<text x="68.6" y="47.9">~{RESET}</text>
<text x="68.6" y="53">HSE_IN</text>
<text x="114.2" y="50.5">SCK</text>
<text x="68.6" y="55.5">HSE_OUT</text>
<text x="113.3" y="63.2">MISO</text>
<text x="113.3" y="65.7">MOSI</text>
<text x="111.1" y="75.9">CAN_TX</text>
<text x="110.8" y="78.4">CAN_RX</text>
<text x="111.7" y="83.5">SWCLK</text>
<text x="112" y="80.9">SWDIO</text>
<text x="161.3" y="80.9">MRAM_CS</text>
<text x="161.3" y="84.7">MISO</text>
<text x="161.3" y="88.6">WP</text>
<text x="201.8" y="84.7">HOLD</text>
<text x="203.1" y="88.6">SCK</text>
<text x="232.4" y="86">CAN_TX</text>
<text x="232.4" y="88.6">CAN_RX</text>
<text x="202.2" y="92.4">MOSI</text>
<text x="69.8" y="111.4">WDI</text>
<text x="57.1" y="150.8">~{RESET}</text>
<text x="122.8" y="154.6">MR</text>
<text x="92.7" y="158.4">MR</text>
<text x="122.2" y="162.2">WDI</text>
</g>
<g font-size="1.8" fill="#725600">
<text x="122.1" y="72">SCL</text>
<text x="61.7" y="77.1">~{CHRG_FAULT}</text>
<text x="62.9" y="74.5">~{CHRG_STAT}</text>
<text x="122.1" y="74.5">SDA</text>
<text x="62" y="79.6">EDFA_5V_EN</text>
<text x="67.5" y="82.1">5V_EN</text>
<text x="63.2" y="87.2">5V_2_S_EN</text>
<text x="63.2" y="89.8">5V_1_S_EN</text>
<text x="66.3" y="84.7">3V3_EN</text>
<text x="270.7" y="89.8">CAN_H</text>
<text x="60.7" y="94.8">BURN_2_PWM</text>
<text x="64.1" y="92.3">3V3_S_EN</text>
<text x="270.7" y="94.8">CAN_L</text>
<text x="56.5" y="97.4">MASTER_BURN_EN</text>
<text x="60.7" y="99.9">BURN_1_PWM</text>
<text x="61.9" y="102.5">EDFA_5V_PG</text>
<text x="66.3" y="107.5">3V3_PG</text>
<text x="67.5" y="105">5V_PG</text>
<text x="166.2" y="132.9">SDA</text>
<text x="166.3" y="135.5">SCL</text>
<text x="209.7" y="135.5">SDA</text>
<text x="209.7" y="132.9">SCL</text>
</g>
<g font-size="1.8" fill="#0000c2">
<text x="65.3" y="146.7">when</text>
<text x="66.2" y="144.6">WDT enabled</text>
<text x="71.2" y="146.7">installed</text>
<text x="42.7" y="154.8">DNP</text>
<text x="47.7" y="154.8">for</text>
<text x="51.5" y="154.8">FM</text>
<text x="233.8" y="172.8">ALL PASSIVES ARE 0603</text>
<text x="258.8" y="172.8">UNLESS</text>
<text x="267.2" y="172.8">OTHERWISE NOTED</text>
</g>
</svg>
